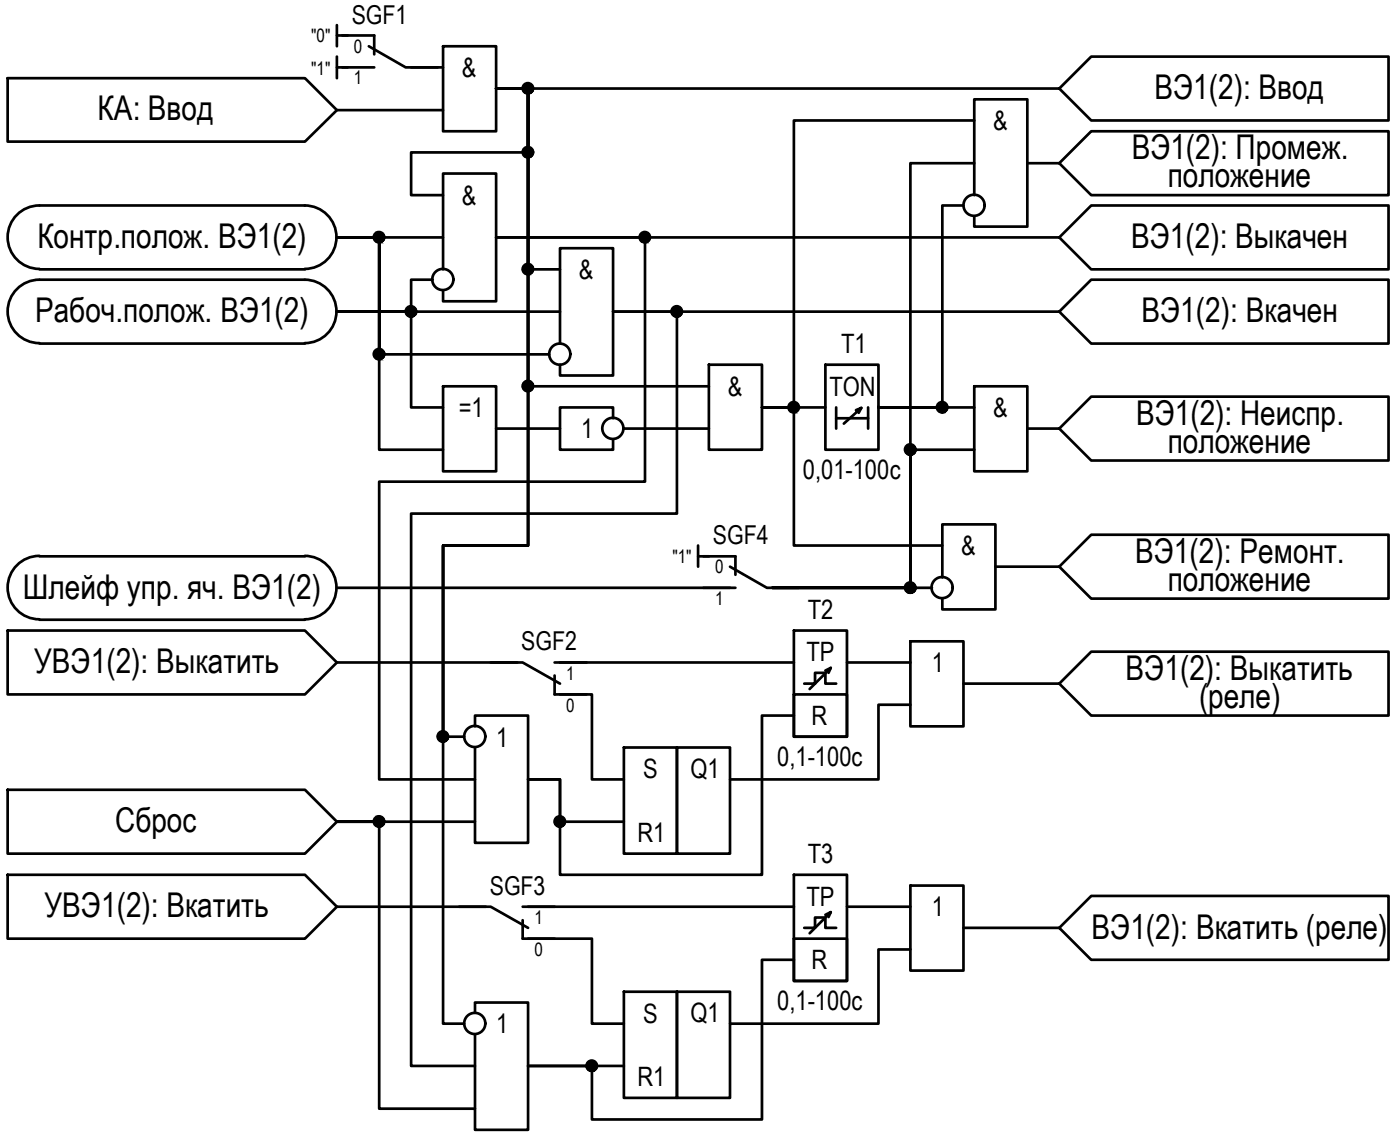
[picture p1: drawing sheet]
<svg xmlns="http://www.w3.org/2000/svg" width="132mm" height="107mm" viewBox="0 0 132 107" stroke-linecap="round" stroke-linejoin="round" font-family="sans-serif">
<!-- layer: 0 -->
<g fill="none" stroke="#000" stroke-width=".25">
<path d="M.7 7.4h28l3 3-3 2.9h-28zM3.7 19.3a2.98 2.98 0 0 0-3 3 2.98 2.98 0 0 0 3 3M3.7 19.3h25M28.7 19.3a2.98 2.98 0 0 1 3 3 2.98 2.98 0 0 1-3 3M31.7 2.4v2M31.7 5.3v2.1M31.7 3.3h1M31.7 6.3h1M31.7 10.4h10M38.7 6.3h3M41.7 4.4h5v8h-5zM41.7 18.4h-3v-4.1h11v-6h-3h3v17.1h3"/>
<path d="M90.7 19.3h-2v19h-6h9M91.7 15.4h-6v39.9h-13h13v-13h6M91.7 18.4v-9.1h5v12h-5v-.9M91.7 11.3h-17v27h-3h6M96.7 15.4h3M99.7 15.4l3-3h28v6h-28zM99.7 8.3l3-3h28v6h-28l-3-3h-53h3v28.1h17M3.7 26.3a2.98 2.98 0 0 0-3 3 2.98 2.98 0 0 0 3 3M3.7 25.4h25M3.7 26.3h25M3.7 32.3h25M28.7 26.3a2.98 2.98 0 0 1 3 3 2.98 2.98 0 0 1-3 3"/>
<path d="M31.7 29.3h7v9h3M31.7 22.3h10M40.7 26.3h-2v3h-7h21M41.7 25.4v-9.1h5v12.1h-5v-1.1M41.7 36.4h5v8h-5zM51.7 33.4h-16v-11.1h-4h4v20h6M52.7 32.3v-8.9h5v11.9h-5v-1M57.7 39.4v-1.1h-5v4h5v-.9M66.7 34.3h5v8h-5zM71.7 38.3h3v13h14M77.7 34.3h5v8h-5zM78.7 38.3v2"/>
<path d="M78.7 39.4h3M80.6 38.6l.5-.2-1.7 1.5M81.1 38.4l-.3 .5M81.7 38.3v2M82.7 38.3h.1M91.7 36.4h5v8h-5zM99.7 22.3h-53h14v23h-25v28.1h9M99.7 22.3l3-3h28v6.1h-28zM99.7 29.3l3-3h28v6h-28zM99.7 29.3h-42h6v19h-25v52h6M.7 59.3h28l3 3-3 3.1h-28zM3.7 52.3a2.98 2.98 0 0 0-3 3 2.98 2.98 0 0 0 3 3"/>
<path d="M3.7 52.4h25M3.7 58.3h25M28.7 52.3a2.98 2.98 0 0 1 3 3 2.98 2.98 0 0 1-3 3M31.7 55.3h37M46.7 40.3h6M58.7 40.3h8M65.7 51.3v2M65.7 52.4h1M72.7 55.3h15M74.7 59.3h5v10h-5zM88.7 54.3v-4.9h5v8h-5v-1.1M93.7 53.3h6"/>
<path d="M96.7 40.3h3M99.7 53.3l3-3h28v6h-28zM99.7 40.3l3-3h28v6h-28zM.7 74.3h28l3 3-3 3h-28zM31.7 62.3h17M43.7 69.3h-2v-18h8v-43h-3h3v43h-8v45h2M44.7 68.4v-1.1h5v12h-5v-8.9M44.7 77.3h-13h4v27h9M52.7 65.4h3v8h3M52.7 62.3h22M58.7 70.4h5v9.9h-5zM63.7 70.4h5v9.9h-5z"/>
<path d="M74.7 65.4h5v3.9h-5zM74.7 67.3h-3v15h-19v-8.9h-3h3v3.9h6M75.7 64.3h1v-1h1v1h1M77.7 63.1l.5-.2-.2 .4M78.2 62.9l-2 1.9M79.7 62.3h6M85.7 60.4h5v8h-5zM85.7 66.3h-3v7.1h-14M90.7 64.3h9M99.7 64.3l3-3h28v6h-28zM.7 82.3h28l3 3-3 3h-28zM31.7 85.3h14"/>
<path d="M44.7 95.3v-.9h5v11.9h-5v-8.9M49.7 88.3h6v8h3M49.7 85.3h25M58.7 93.3h5v10h-5zM63.7 93.3h5v10h-5zM74.7 82.3h5v10h-5zM74.7 88.3h5v4h-5zM74.7 90.3h-3v15.1h-16v-5.1h-6h9M75.7 87.3h1v-.9h1v.9h1M77.7 86.1l.5-.3-.2 .5M78.2 85.8l-2 2M79.7 85.3h6"/>
<path d="M85.7 89.4h-3v6.9h-14M85.7 83.3h5v8h-5zM90.7 87.3h9M99.7 87.3l3-3h28v6h-28z"/>
<circle cx="49.7" cy="14.3" r=".49"/>
<circle cx="49.7" cy="8.3" r=".49"/>
<circle cx="91.7" cy="19.3" r=".99"/>
<circle cx="35.7" cy="33.3" r=".49"/>
<circle cx="35.7" cy="22.3" r=".49"/>
<circle cx="38.7" cy="29.3" r=".49"/>
<circle cx="41.7" cy="26.3" r=".99"/>
<circle cx="49.7" cy="25.3" r=".49"/>
<circle cx="49.7" cy="36.3" r=".49"/>
<circle cx="52.7" cy="33.3" r=".99"/>
<circle cx="60.7" cy="22.3" r=".49"/>
<circle cx="63.7" cy="29.3" r=".49"/>
<circle cx="74.7" cy="38.3" r=".49"/>
<circle cx="88.7" cy="38.3" r=".49"/>
<circle cx="57.7" cy="40.3" r=".99"/>
<circle cx="85.7" cy="42.3" r=".49"/>
<circle cx="85.7" cy="55.3" r=".49"/>
<circle cx="88.7" cy="55.3" r=".99"/>
<circle cx="35.7" cy="77.3" r=".49"/>
<circle cx="41.7" cy="69.3" r=".49"/>
<circle cx="44.7" cy="69.3" r=".99"/>
<circle cx="52.7" cy="77.3" r=".49"/>
<circle cx="44.7" cy="96.3" r=".99"/>
<circle cx="55.7" cy="100.3" r=".49"/>
</g>
<path d="M32.2 3.3h3v1.8M32.2 6.3h3M34.7 4.4l3.5 1.9h3M66.2 52.4h3v1.7M66.2 55.3h3M68.7 53.3l3.5 2h3M46.2 62.3h3l3.5 2M52.2 63.6v1.8h3M52.2 62.3h3M43.2 85.3h3l3.5 2M49.2 86.6v1.7h3M49.2 85.3h3" fill="none" stroke="#000" stroke-width=".25"/>
<!-- layer: 0 -->
<g fill="#000" stroke="#000" stroke-width=".09">
<path d="M49.3 8.7h.8zM49.6 13.8h.1zM49.6 7.9h.1zM35.6 22.8h.2zM35.6 33.8h.2zM35.6 21.8h.2zM35.6 32.8h.2zM38.6 29.8h.2zM38.7 28.9h.1zM49.4 36h.7zM49.6 25.8h.2zM49.6 24.8h.1z"/>
<path d="M49.6 35.8h.1zM60.6 22.8h.2zM60.6 21.8h.1zM63.4 28.9h.6zM63.6 28.9h.2zM63.6 29.8h.2zM74.6 38.8h.2zM74.6 37.8h.2zM88.6 38.8h.2zM88.6 37.8h.1zM85.6 55.8h.2zM85.6 42.8h.2z"/>
<path d="M85.6 54.9h.2zM85.6 41.9h.2zM35.6 77.8h.2zM35.6 76.8h.2zM41.6 68.8h.1zM52.6 77.8h.2zM52.6 76.8h.1zM55.6 99.9h.2zM55.5 100.8h.3zM55.6 100.8h.2z"/>
<path d="M49.6 14.9h.1zM49.6 14.9h.1zM49.6 14.9h.2z"/>
<path d="M49.6 8.8h.1zM49.6 8.8h.1zM49.6 8.8h.2z"/>
<path d="M49.6 13.8l.2 .1zM49.6 13.8l.2 .1z"/>
<path d="M49.6 13.9h.3zM49.5 13.9h.4z"/>
<path d="M49.6 7.9h.2zM49.6 7.9h.2z"/>
<path d="M49.6 7.9h.3zM49.5 7.9h.4z"/>
<path d="M49.5 13.9h.4zM49.5 13.9h.4z"/>
<path d="M49.5 14.8h.4zM49.5 14.8l.3 .1z"/>
<path d="M49.5 7.9h.4zM49.5 7.9h.4z"/>
<path d="M49.5 8.8h.4zM49.5 8.8h.3z"/>
<path d="M49.5 13.9h.5zM49.5 13.9h.5z"/>
<path d="M49.5 14.8h.4zM49.5 14.8h.4z"/>
<path d="M49.5 7.9h.5zM49.4 7.9h.6z"/>
<path d="M49.5 8.8h.4zM49.5 8.8h.4z"/>
<path d="M49.4 13.9h.6zM49.4 13.9h.6z"/>
<path d="M49.4 14.8h.6zM49.4 14.8h.5z"/>
<path d="M49.4 7.9l.6 .1zM49.4 7.9l.6 .1z"/>
<path d="M49.4 8.8h.6zM49.4 8.8h.5z"/>
<path d="M49.4 13.9l.6 .1zM49.4 13.9l.6 .1z"/>
<path d="M49.4 14.8h.6zM49.4 14.8h.6z"/>
<path d="M49.4 8h.6zM49.4 8h.6z"/>
<path d="M49.4 8.8h.6zM49.4 8.8h.6z"/>
<path d="M49.4 14h.7zM49.4 14h.7z"/>
<path d="M49.4 14.7h.6zM49.4 14.7l.6 .1z"/>
<path d="M49.4 8h.7zM49.4 8h.7z"/>
<path d="M49.4 8.7h.6zM49.4 8.7l.6 .1z"/>
<path d="M49.4 14h.7zM49.4 14h.7z"/>
<path d="M49.3 14l.8 .1zM49.3 14.1h.8z"/>
<path d="M49.3 14.6l.8 .1zM49.3 14.6l.8 .1z"/>
<path d="M49.4 14.7h.7zM49.4 14.7h.6z"/>
<path d="M49.4 8h.7zM49.4 8h.7z"/>
<path d="M49.3 8l.8 .1zM49.3 8.1h.8z"/>
<path d="M49.4 8.7h.7zM49.4 8.7h.6z"/>
<path d="M49.3 14.1h.9zM49.3 14.1h.9z"/>
<path d="M49.3 14.6h.8zM49.3 14.6h.8z"/>
<path d="M49.3 8.1h.9zM49.3 8.1h.9z"/>
<path d="M49.3 8.6h.8zM49.3 8.6l.8 .1zM49.3 8.7h.8z"/>
<path d="M49.3 14.1l.9 .1zM49.3 14.1l.9 .1z"/>
<path d="M49.2 14.2h1zM49.2 14.2h1z"/>
<path d="M49.2 14.2l1 .1zM49.2 14.2l1 .1z"/>
<path d="M49.2 14.5h1zM49.2 14.5h1z"/>
<path d="M49.2 14.5l1 .1zM49.2 14.5l1 .1z"/>
<path d="M49.3 14.6h.9zM49.3 14.6h.8z"/>
<path d="M49.3 8.1l.9 .1zM49.3 8.1l.9 .1z"/>
<path d="M49.2 8.2h1zM49.2 8.2h1z"/>
<path d="M49.2 8.2h1zM49.2 8.2h1z"/>
<path d="M49.2 8.5h1zM49.2 8.5h1z"/>
<path d="M49.2 8.5l1 .1zM49.2 8.5l1 .1z"/>
<path d="M49.3 8.6h.9zM49.3 8.6h.8z"/>
<path d="M49.2 14.3h1zM49.2 14.3h1z"/>
<path d="M49.2 14.3h1zM49.2 14.3h1z"/>
<path d="M49.2 14.3l1 .1zM49.2 14.3l1 .1z"/>
<path d="M49.2 14.4h1zM49.2 14.4h1z"/>
<path d="M49.2 14.4h1zM49.2 14.4l1 .1z"/>
<path d="M49.2 8.2l1 .1zM49.2 8.2l1 .1z"/>
<path d="M49.2 8.3h1zM49.2 8.3h1z"/>
<path d="M49.2 8.3l1 .1zM49.2 8.3l1 .1z"/>
<path d="M49.2 8.4l1 .1v-.1zM49.2 8.4l1 .1h-1z"/>
<path d="M49.2 8.5h1zM49.2 8.5h1z"/>
<path d="M35.6 22.8l.2 .1zM35.6 22.9h.2z"/>
<path d="M35.6 33.8l.2 .1zM35.6 33.9h.2z"/>
<path d="M35.6 21.8l.2 .1zM35.6 21.8l.2 .1z"/>
<path d="M35.6 32.8h.2zM35.6 32.8h.2z"/>
<path d="M35.6 21.9h.3zM35.6 21.9h.3z"/>
<path d="M35.6 32.8l.3 .1zM35.6 32.8l.3 .1z"/>
<path d="M35.6 21.9h.3zM35.5 21.9h.4z"/>
<path d="M35.6 22.8h.3zM35.6 22.8h.2z"/>
<path d="M35.6 32.9h.3zM35.5 32.9h.4z"/>
<path d="M35.6 33.8h.3zM35.6 33.8h.2z"/>
<path d="M35.5 21.9h.4zM35.5 21.9h.4z"/>
<path d="M35.5 22.8h.4zM35.5 22.8h.4z"/>
<path d="M35.5 32.9h.4zM35.5 32.9h.4z"/>
<path d="M35.5 33.8h.4zM35.5 33.8h.4z"/>
<path d="M35.5 21.9h.5zM35.4 21.9h.6z"/>
<path d="M35.5 22.8h.4zM35.5 22.8h.4z"/>
<path d="M35.5 32.9h.5zM35.4 32.9h.6z"/>
<path d="M35.5 33.8h.4zM35.5 33.8h.4z"/>
<path d="M35.4 21.9l.6 .1zM35.4 21.9l.6 .1z"/>
<path d="M35.4 22.8h.6zM35.4 22.8h.5z"/>
<path d="M35.4 32.9l.6 .1zM35.4 32.9l.6 .1z"/>
<path d="M35.4 33.7h.6zM35.4 33.7l.5 .1z"/>
<path d="M35.4 22h.7zM35.4 22h.7z"/>
<path d="M35.4 22.7h.6zM35.4 22.7l.6 .1z"/>
<path d="M35.4 33h.7zM35.4 33h.7z"/>
<path d="M35.4 33.7h.6zM35.4 33.7h.6z"/>
<path d="M35.3 22h.8zM35.3 22h.8z"/>
<path d="M35.3 22.7h.8zM35.3 22.7h.7z"/>
<path d="M35.3 33l.8 .1zM35.3 33l.8 .1zM35.3 33.1h.8zM35.3 33.1h.8z"/>
<path d="M35.3 33.7h.8zM35.3 33.7h.7z"/>
<path d="M35.3 22l.8 .1zM35.3 22l.8 .1z"/>
<path d="M35.3 22.1h.9zM35.3 22.1h.9z"/>
<path d="M35.3 22.6h.8zM35.3 22.6h.8z"/>
<path d="M35.3 22.6h.8zM35.3 22.6l.8 .1z"/>
<path d="M35.3 33.1h.9zM35.3 33.1h.9z"/>
<path d="M35.3 33.6h.8zM35.3 33.6h.8z"/>
<path d="M35.3 33.6h.8zM35.3 33.6l.8 .1z"/>
<path d="M35.3 22.1l.9 .1zM35.3 22.1l.9 .1z"/>
<path d="M35.3 22.2h.9zM35.3 22.2h.9z"/>
<path d="M35.3 22.5l.9 .1zM35.3 22.5l.9 .1z"/>
<path d="M35.3 22.6h.9zM35.3 22.6h.8z"/>
<path d="M35.3 33.1h.9zM35.3 33.1h.9z"/>
<path d="M35.3 33.1l.9 .1zM35.3 33.1l.9 .1z"/>
<path d="M35.3 33.5l.9 .1zM35.3 33.5l.9 .1z"/>
<path d="M35.3 33.6h.9zM35.3 33.6h.8z"/>
<path d="M35.2 22.2l1 .1zM35.2 22.2l1 .1z"/>
<path d="M35.2 22.3h1zM35.2 22.3h1z"/>
<path d="M35.2 22.3h1zM35.2 22.3h1z"/>
<path d="M35.2 22.3l1 .1zM35.2 22.3l1 .1z"/>
<path d="M35.2 22.4h1zM35.2 22.4h1z"/>
<path d="M35.2 22.4l1 .1zM35.2 22.4l1 .1z"/>
<path d="M35.2 22.5h1zM35.2 22.5h1z"/>
<path d="M35.2 33.2l1 .1v-.1zM35.2 33.2l1 .1h-1z"/>
<path d="M35.2 33.3h1zM35.2 33.3h1z"/>
<path d="M35.2 33.3l1 .1zM35.2 33.3l1 .1z"/>
<path d="M35.2 33.4h1zM35.2 33.4h1z"/>
<path d="M35.2 33.4h1zM35.2 33.4h1z"/>
<path d="M35.2 33.4l1 .1zM35.2 33.4l1 .1z"/>
<path d="M35.2 33.5h1zM35.2 33.5h1z"/>
<path d="M38.6 29.8h.2zM38.7 29.8h.1z"/>
<path d="M38.7 28.9h.1zM38.6 28.9h.2z"/>
<path d="M38.6 28.9h.3zM38.5 28.9h.4z"/>
<path d="M38.5 28.9h.4zM38.5 28.9h.4z"/>
<path d="M38.5 29.8h.4zM38.5 29.8h.4z"/>
<path d="M38.5 29.8h.4zM38.5 29.8h.3z"/>
<path d="M38.5 28.9h.4zM38.4 28.9h.5z"/>
<path d="M38.4 28.9h.6zM38.4 28.9h.6z"/>
<path d="M38.4 29.8h.5zM38.4 29.8h.5z"/>
<path d="M38.4 28.9h.6zM38.4 28.9h.6z"/>
<path d="M38.4 29.8h.6zM38.4 29.8h.5z"/>
<path d="M38.4 28.9l.7 .1zM38.4 28.9l.7 .1z"/>
<path d="M38.4 29.7h.6zM38.4 29.7l.6 .1z"/>
<path d="M38.4 29h.7zM38.4 29h.7z"/>
<path d="M38.4 29.7h.7zM38.4 29.7h.6z"/>
<path d="M38.3 29l.8 .1zM38.3 29l.8 .1z"/>
<path d="M38.3 29.1h.9zM38.3 29.1h.9z"/>
<path d="M38.3 29.6l.8 .1zM38.3 29.6l.8 .1z"/>
<path d="M38.3 29.7h.8zM38.3 29.7h.8z"/>
<path d="M38.3 29.1l.9 .1zM38.3 29.1l.9 .1z"/>
<path d="M38.2 29.2h1zM38.2 29.2h1z"/>
<path d="M38.2 29.5l1 .1zM38.2 29.5l1 .1z"/>
<path d="M38.3 29.6h.9zM38.3 29.6h.8z"/>
<path d="M38.2 29.2h1zM38.2 29.2h1z"/>
<path d="M38.2 29.2l1 .1zM38.2 29.2l1 .1z"/>
<path d="M38.2 29.3h1zM38.2 29.3h1z"/>
<path d="M38.2 29.3l1 .1zM38.2 29.3l1 .1z"/>
<path d="M38.2 29.4l1 .1v-.1zM38.2 29.4l1 .1h-1z"/>
<path d="M38.2 29.5h1zM38.2 29.5h1z"/>
<path d="M38.2 29.5h1zM38.2 29.5h1z"/>
<path d="M49.6 36.8h.1zM49.6 36.8h.1zM49.6 36.8h.2z"/>
<path d="M49.6 25.9h.1zM49.6 25.8l.1 .1z"/>
<path d="M49.6 24.8h.2zM49.6 24.8h.2z"/>
<path d="M49.6 24.8l.3 .1zM49.5 24.9h.4z"/>
<path d="M49.6 35.8h.2zM49.6 35.8h.2z"/>
<path d="M49.6 35.8l.3 .1zM49.5 35.9h.4z"/>
<path d="M49.5 24.9h.4zM49.5 24.9h.4z"/>
<path d="M49.5 25.8h.4zM49.5 25.8h.3z"/>
<path d="M49.5 35.9h.4zM49.5 35.9h.4z"/>
<path d="M49.5 36.8h.4zM49.5 36.8h.3z"/>
<path d="M49.5 24.9h.5zM49.5 24.9h.5z"/>
<path d="M49.5 25.8h.4zM49.5 25.8h.4z"/>
<path d="M49.5 35.9h.5zM49.4 35.9h.6z"/>
<path d="M49.5 36.8h.4zM49.5 36.8h.4z"/>
<path d="M49.4 24.9h.6zM49.4 24.9h.6z"/>
<path d="M49.4 25.8h.6zM49.4 25.8h.5z"/>
<path d="M49.4 35.9h.6zM49.4 35.9h.6z"/>
<path d="M49.4 36.8h.6zM49.4 36.8h.5z"/>
<path d="M49.4 24.9l.6 .1zM49.4 24.9l.6 .1z"/>
<path d="M49.4 25.7h.6zM49.4 25.7l.6 .1z"/>
<path d="M49.4 35.9l.6 .1zM49.4 35.9l.6 .1z"/>
<path d="M49.4 36.7h.6zM49.4 36.7l.6 .1z"/>
<path d="M49.4 25h.7zM49.4 25h.7z"/>
<path d="M49.4 25.7h.6zM49.4 25.7h.6z"/>
<path d="M49.4 36h.7zM49.4 36h.7zM49.3 36h.8z"/>
<path d="M49.4 36.7h.6zM49.4 36.7h.6z"/>
<path d="M49.4 25l.7 .1zM49.4 25l.7 .1z"/>
<path d="M49.3 25.1h.8zM49.3 25.1h.8z"/>
<path d="M49.3 25.6l.8 .1zM49.3 25.6l.8 .1z"/>
<path d="M49.4 25.7h.7zM49.4 25.7h.6z"/>
<path d="M49.3 36l.8 .1zM49.3 36.1h.8z"/>
<path d="M49.3 36.7h.8zM49.3 36.7h.8z"/>
<path d="M49.4 36.7h.7zM49.4 36.7h.6z"/>
<path d="M49.3 25.1h.9zM49.3 25.1h.9z"/>
<path d="M49.3 25.6h.8zM49.3 25.6h.8z"/>
<path d="M49.3 36.1h.9zM49.3 36.1h.9z"/>
<path d="M49.3 36.6h.8zM49.3 36.6l.8 .1z"/>
<path d="M49.3 25.1h.9zM49.3 25.1h.9z"/>
<path d="M49.2 25.1l1 .1v-.1zM49.2 25.1l1 .1h-1z"/>
<path d="M49.2 25.2l1 .1zM49.2 25.2l1 .1z"/>
<path d="M49.2 25.5h1zM49.2 25.5h1z"/>
<path d="M49.2 25.5l1 .1zM49.2 25.5l1 .1z"/>
<path d="M49.3 25.6h.9zM49.3 25.6h.8z"/>
<path d="M49.3 36.1h.9zM49.3 36.1h.9z"/>
<path d="M49.2 36.1l1 .1zM49.2 36.1l1 .1z"/>
<path d="M49.2 36.2h1zM49.2 36.2h1z"/>
<path d="M49.2 36.5h1zM49.2 36.5h1z"/>
<path d="M49.2 36.5l1 .1zM49.2 36.5l1 .1z"/>
<path d="M49.3 36.6h.9zM49.3 36.6h.8z"/>
<path d="M49.2 25.3h1zM49.2 25.3h1z"/>
<path d="M49.2 25.3l1 .1zM49.2 25.3l1 .1z"/>
<path d="M49.2 25.4h1zM49.2 25.4h1z"/>
<path d="M49.2 25.4h1zM49.2 25.4h1z"/>
<path d="M49.2 25.4h1zM49.2 25.4l1 .1z"/>
<path d="M49.2 36.2l1 .1v-.1zM49.2 36.2l1 .1h-1z"/>
<path d="M49.2 36.3l1 .1zM49.2 36.3l1 .1z"/>
<path d="M49.2 36.4h1zM49.2 36.4h1z"/>
<path d="M49.2 36.4h1zM49.2 36.4h1z"/>
<path d="M49.2 36.4h1zM49.2 36.4l1 .1z"/>
<path d="M60.6 22.8l.1 .1zM60.6 22.9h.1z"/>
<path d="M60.6 21.8l.2 .1zM60.6 21.8l.2 .1z"/>
<path d="M60.6 21.9h.3zM60.5 21.9h.4z"/>
<path d="M60.5 21.9h.4zM60.5 21.9h.4z"/>
<path d="M60.5 22.8h.4zM60.5 22.8h.3z"/>
<path d="M60.5 21.9h.5zM60.5 21.9h.5z"/>
<path d="M60.5 22.8h.4zM60.5 22.8h.4z"/>
<path d="M60.5 21.9h.5zM60.4 21.9h.6z"/>
<path d="M60.5 22.8h.5zM60.5 22.8h.4z"/>
<path d="M60.4 21.9l.6 .1zM60.4 21.9l.6 .1z"/>
<path d="M60.4 22.8h.6zM60.4 22.8h.6z"/>
<path d="M60.4 22h.6zM60.4 22h.6z"/>
<path d="M60.3 22h.8zM60.3 22h.8z"/>
<path d="M60.3 22.7h.7zM60.3 22.7h.7z"/>
<path d="M60.4 22.7h.6zM60.4 22.7l.6 .1z"/>
<path d="M60.3 22l.8 .1zM60.3 22l.8 .1z"/>
<path d="M60.3 22.6h.8zM60.3 22.6l.7 .1z"/>
<path d="M60.3 22.1h.8zM60.3 22.1h.8z"/>
<path d="M60.2 22.1l1 .1zM60.2 22.1l1 .1z"/>
<path d="M60.2 22.6h.9zM60.2 22.6h.9z"/>
<path d="M60.3 22.6h.8zM60.3 22.6h.8z"/>
<path d="M60.2 22.2h1zM60.2 22.2h1z"/>
<path d="M60.2 22.2l1 .1zM60.2 22.2l1 .1z"/>
<path d="M60.2 22.3h1zM60.2 22.3h1z"/>
<path d="M60.2 22.4l1 .1zM60.2 22.4l1 .1z"/>
<path d="M60.2 22.5h1zM60.2 22.5h1z"/>
<path d="M60.2 22.5h1zM60.2 22.5l.9 .1z"/>
<path d="M60.2 22.3h1zM60.2 22.3h1z"/>
<path d="M60.2 22.3l1 .1zM60.2 22.3l1 .1z"/>
<path d="M60.2 22.4h1zM60.2 22.4h1z"/>
<path d="M63.6 29.8h.2zM63.6 29.8h.2z"/>
<path d="M63.6 28.9h.2zM63.6 28.9h.2zM63.5 28.9h.3z"/>
<path d="M63.5 28.9h.4zM63.5 28.9h.4z"/>
<path d="M63.5 29.8h.3zM63.5 29.8h.3z"/>
<path d="M63.5 28.9h.5zM63.5 28.9h.5z"/>
<path d="M63.5 29.8h.4zM63.5 29.8h.3z"/>
<path d="M63.5 28.9h.5zM63.5 28.9h.5zM63.4 28.9h.6z"/>
<path d="M63.5 29.8h.5zM63.5 29.8h.4z"/>
<path d="M63.4 28.9l.7 .1zM63.4 28.9l.7 .1z"/>
<path d="M63.4 29.7l.6 .1zM63.4 29.7l.6 .1z"/>
<path d="M63.4 29.8h.6zM63.4 29.8h.6z"/>
<path d="M63.3 29h.8zM63.3 29h.8z"/>
<path d="M63.3 29.7h.8zM63.3 29.7h.7z"/>
<path d="M63.3 29l.8 .1zM63.3 29l.8 .1z"/>
<path d="M63.3 29.7h.8zM63.3 29.7h.8z"/>
<path d="M63.3 29.1h.8zM63.2 29.1h.9z"/>
<path d="M63.2 29.1l1 .1zM63.2 29.1l1 .1z"/>
<path d="M63.2 29.6h.9zM63.2 29.6h.9z"/>
<path d="M63.3 29.6h.8zM63.3 29.6l.8 .1z"/>
<path d="M63.2 29.2h1zM63.2 29.2h1z"/>
<path d="M63.2 29.2h1zM63.2 29.2h1z"/>
<path d="M63.2 29.2l1 .1zM63.2 29.2l1 .1z"/>
<path d="M63.2 29.3h1zM63.2 29.3h1z"/>
<path d="M63.2 29.4l1 .1v-.1zM63.2 29.4l1 .1h-1z"/>
<path d="M63.2 29.5h1zM63.2 29.5h1z"/>
<path d="M63.2 29.5h1zM63.2 29.5h1z"/>
<path d="M63.2 29.5h1zM63.2 29.5l.9 .1z"/>
<path d="M63.2 29.3h1zM63.2 29.3l1 .1z"/>
<path d="M74.6 38.8l.2 .1zM74.6 38.9h.2z"/>
<path d="M74.6 37.8h.2zM74.6 37.8h.2z"/>
<path d="M74.6 37.8l.2 .1zM74.6 37.8l.2 .1z"/>
<path d="M74.5 37.9h.4zM74.5 37.9h.4z"/>
<path d="M74.5 38.8h.3zM74.5 38.8h.3z"/>
<path d="M74.5 37.9h.4zM74.5 37.9h.4z"/>
<path d="M74.5 38.8h.4zM74.5 38.8h.3z"/>
<path d="M74.5 37.9h.5zM74.4 37.9h.6z"/>
<path d="M74.5 38.8h.4zM74.5 38.8h.4z"/>
<path d="M74.4 37.9l.6 .1zM74.4 37.9l.6 .1z"/>
<path d="M74.4 38.8h.6zM74.4 38.8h.5z"/>
<path d="M74.4 38h.7zM74.4 38h.7z"/>
<path d="M74.4 38.7h.6zM74.4 38.7l.6 .1z"/>
<path d="M74.3 38l.8 .1zM74.3 38l.8 .1z"/>
<path d="M74.3 38.7h.8zM74.3 38.7h.7z"/>
<path d="M74.3 38.1h.8zM74.3 38.1h.8z"/>
<path d="M74.3 38.1h.8zM74.3 38.1h.8z"/>
<path d="M74.3 38.6h.8zM74.3 38.6h.8z"/>
<path d="M74.3 38.6h.8zM74.3 38.6l.8 .1z"/>
<path d="M74.3 38.1l.8 .1zM74.3 38.1l.8 .1z"/>
<path d="M74.3 38.2h.9zM74.3 38.2h.9z"/>
<path d="M74.3 38.5l.8 .1zM74.3 38.5l.8 .1z"/>
<path d="M74.3 38.6h.8zM74.3 38.6h.8z"/>
<path d="M74.2 38.2l1 .1zM74.2 38.2l1 .1z"/>
<path d="M74.2 38.3h1zM74.2 38.3h1z"/>
<path d="M74.2 38.3h1zM74.2 38.3h1z"/>
<path d="M74.2 38.3l1 .1zM74.2 38.3l1 .1z"/>
<path d="M74.2 38.4h1zM74.2 38.4h1z"/>
<path d="M74.2 38.4l1 .1zM74.2 38.4l1 .1z"/>
<path d="M74.2 38.5h1zM74.2 38.5h.9z"/>
<path d="M88.6 38.9h.1zM88.6 38.8l.1 .1z"/>
<path d="M88.6 37.8h.2zM88.6 37.8h.2z"/>
<path d="M88.6 37.8l.3 .1zM88.5 37.9h.4z"/>
<path d="M88.5 37.9h.4zM88.5 37.9h.4z"/>
<path d="M88.5 38.8h.4zM88.5 38.8h.3z"/>
<path d="M88.5 37.9h.4zM88.5 37.9h.4z"/>
<path d="M88.5 38.8h.4zM88.5 38.8h.4z"/>
<path d="M88.4 37.9h.6zM88.4 37.9h.6z"/>
<path d="M88.4 38.8h.5zM88.4 38.8h.5z"/>
<path d="M88.4 37.9l.6 .1zM88.4 37.9l.6 .1z"/>
<path d="M88.4 38.8h.6zM88.4 38.8h.5z"/>
<path d="M88.3 38h.8zM88.3 38h.8z"/>
<path d="M88.3 38.7h.7zM88.3 38.7l.7 .1z"/>
<path d="M88.3 38l.8 .1zM88.3 38l.8 .1z"/>
<path d="M88.3 38.1h.8zM88.3 38.1h.8z"/>
<path d="M88.3 38.6l.8 .1zM88.3 38.6l.8 .1z"/>
<path d="M88.3 38.7h.8zM88.3 38.7h.7z"/>
<path d="M88.3 38.1h.9zM88.3 38.1h.9z"/>
<path d="M88.3 38.6h.8zM88.3 38.6h.8z"/>
<path d="M88.3 38.1l.9 .1zM88.3 38.1l.9 .1z"/>
<path d="M88.2 38.2h1zM88.2 38.2h1z"/>
<path d="M88.2 38.2l1 .1zM88.2 38.2l1 .1z"/>
<path d="M88.2 38.5h1zM88.2 38.5h1z"/>
<path d="M88.2 38.5l1 .1zM88.2 38.5l1 .1z"/>
<path d="M88.3 38.6h.9zM88.3 38.6h.8z"/>
<path d="M88.2 38.3h1zM88.2 38.3h1z"/>
<path d="M88.2 38.3h1zM88.2 38.3h1z"/>
<path d="M88.2 38.3l1 .1zM88.2 38.3l1 .1z"/>
<path d="M88.2 38.4h1zM88.2 38.4h1z"/>
<path d="M88.2 38.4h1zM88.2 38.4l1 .1z"/>
<path d="M85.6 55.8h.2zM85.6 55.8h.2z"/>
<path d="M85.6 42.8h.2zM85.6 42.8h.2z"/>
<path d="M85.6 54.9h.2zM85.6 54.9h.2z"/>
<path d="M85.6 41.9h.2zM85.6 41.9h.2z"/>
<path d="M85.6 54.9h.3zM85.5 54.9h.4z"/>
<path d="M85.6 41.9h.3zM85.5 41.9h.4z"/>
<path d="M85.5 54.9h.4zM85.5 54.9h.4z"/>
<path d="M85.5 55.8h.4zM85.5 55.8h.3z"/>
<path d="M85.5 41.9h.4zM85.5 41.9h.4z"/>
<path d="M85.5 42.8h.4zM85.5 42.8h.3z"/>
<path d="M85.5 54.9h.4zM85.4 54.9h.5z"/>
<path d="M85.5 55.8h.4zM85.5 55.8h.4z"/>
<path d="M85.5 41.9h.4zM85.4 41.9h.5z"/>
<path d="M85.5 42.8h.4zM85.5 42.8h.4z"/>
<path d="M85.4 54.9h.6zM85.4 54.9h.6z"/>
<path d="M85.4 55.8h.5zM85.4 55.8h.5z"/>
<path d="M85.4 41.9h.6zM85.4 41.9h.6z"/>
<path d="M85.4 42.8h.5zM85.4 42.8h.5z"/>
<path d="M85.4 54.9l.6 .1zM85.4 54.9l.6 .1z"/>
<path d="M85.4 55.7h.6zM85.4 55.7l.5 .1z"/>
<path d="M85.4 41.9h.6zM85.4 41.9h.6z"/>
<path d="M85.4 42.7h.6zM85.4 42.7l.5 .1z"/>
<path d="M85.4 55h.7zM85.3 55h.8z"/>
<path d="M85.4 55.7h.6zM85.4 55.7h.6z"/>
<path d="M85.4 41.9l.7 .1zM85.4 41.9l.7 .1z"/>
<path d="M85.4 42.7h.6zM85.4 42.7h.6z"/>
<path d="M85.3 55h.8zM85.3 55h.8z"/>
<path d="M85.3 55.7h.8zM85.3 55.7h.7z"/>
<path d="M85.3 42h.8zM85.3 42h.8z"/>
<path d="M85.3 42.7h.8zM85.3 42.7h.7z"/>
<path d="M85.3 55l.8 .1zM85.3 55l.8 .1z"/>
<path d="M85.3 55.1h.8zM85.3 55.1h.8z"/>
<path d="M85.3 55.6l.8 .1zM85.3 55.6l.8 .1z"/>
<path d="M85.3 55.7h.8zM85.3 55.7h.8z"/>
<path d="M85.3 42l.8 .1zM85.3 42l.8 .1z"/>
<path d="M85.3 42.1h.8zM85.3 42.1h.8z"/>
<path d="M85.3 42.6l.8 .1zM85.3 42.6l.8 .1z"/>
<path d="M85.3 42.7h.8zM85.3 42.7h.8z"/>
<path d="M85.3 55.1l.8 .1zM85.3 55.1l.8 .1z"/>
<path d="M85.2 55.2h1zM85.2 55.2h1z"/>
<path d="M85.2 55.5l.9 .1zM85.2 55.5l.9 .1z"/>
<path d="M85.3 55.6h.8zM85.3 55.6h.8z"/>
<path d="M85.3 42.1l.8 .1zM85.3 42.1l.8 .1z"/>
<path d="M85.2 42.2h1zM85.2 42.2h1z"/>
<path d="M85.2 42.5l.9 .1zM85.2 42.5l.9 .1z"/>
<path d="M85.3 42.6h.8zM85.3 42.6h.8z"/>
<path d="M85.2 55.2h1zM85.2 55.2h1z"/>
<path d="M85.2 55.2l1 .1zM85.2 55.2l1 .1z"/>
<path d="M85.2 55.3h1zM85.2 55.3h1z"/>
<path d="M85.2 55.3l1 .1v-.1zM85.2 55.3l1 .1h-1z"/>
<path d="M85.2 55.4h1zM85.2 55.4h1z"/>
<path d="M85.2 55.4l1 .1zM85.2 55.4l1 .1z"/>
<path d="M85.2 55.5h1zM85.2 55.5h.9z"/>
<path d="M85.2 42.2h1zM85.2 42.2h1z"/>
<path d="M85.2 42.2l1 .1zM85.2 42.2l1 .1z"/>
<path d="M85.2 42.3h1zM85.2 42.3h1z"/>
<path d="M85.2 42.3l1 .1v-.1zM85.2 42.3l1 .1h-1z"/>
<path d="M85.2 42.4l1 .1zM85.2 42.4l1 .1z"/>
<path d="M85.2 42.5h1zM85.2 42.5h1z"/>
<path d="M85.2 42.5h1zM85.2 42.5h.9z"/>
<path d="M35.6 77.8h.2zM35.6 77.8h.2z"/>
<path d="M35.6 76.8l.2 .1zM35.6 76.8l.2 .1z"/>
<path d="M35.6 76.9h.3zM35.6 76.9h.3z"/>
<path d="M35.6 76.9h.3zM35.5 76.9h.4z"/>
<path d="M35.6 77.8h.3zM35.6 77.8h.2z"/>
<path d="M35.5 76.9h.4zM35.5 76.9h.4z"/>
<path d="M35.5 77.8h.4zM35.5 77.8h.4z"/>
<path d="M35.5 76.9l.5 .1zM35.5 76.9l.5 .1z"/>
<path d="M35.5 77.8h.4zM35.5 77.8h.4z"/>
<path d="M35.4 77h.6zM35.4 77h.6z"/>
<path d="M35.4 77.8h.6zM35.4 77.8h.5z"/>
<path d="M35.4 77h.7zM35.4 77h.7z"/>
<path d="M35.4 77.7h.6zM35.4 77.7l.6 .1z"/>
<path d="M35.3 77h.8zM35.3 77h.8z"/>
<path d="M35.3 77.7h.8zM35.3 77.7h.7z"/>
<path d="M35.3 77l.8 .1zM35.3 77l.8 .1z"/>
<path d="M35.3 77.1h.9zM35.3 77.1h.9z"/>
<path d="M35.3 77.6h.8zM35.3 77.6l.8 .1z"/>
<path d="M35.3 77.1l.9 .1zM35.3 77.1l.9 .1z"/>
<path d="M35.3 77.2h.9zM35.3 77.2h.9z"/>
<path d="M35.3 77.5l.9 .1zM35.3 77.5l.9 .1z"/>
<path d="M35.3 77.6h.9zM35.3 77.6h.8zM35.3 77.6h.8zM35.3 77.6h.8z"/>
<path d="M35.2 77.2l1 .1zM35.2 77.2l1 .1z"/>
<path d="M35.2 77.3h1zM35.2 77.3h1z"/>
<path d="M35.2 77.3h1zM35.2 77.3h1z"/>
<path d="M35.2 77.3l1 .1zM35.2 77.3l1 .1z"/>
<path d="M35.2 77.4h1zM35.2 77.4h1z"/>
<path d="M35.2 77.4l1 .1zM35.2 77.4l1 .1z"/>
<path d="M35.2 77.5h1zM35.2 77.5h1h-.9z"/>
<path d="M41.6 69.8h.1zM41.6 69.8h.1zM41.6 69.8h.2z"/>
<path d="M41.6 68.8l.2 .1zM41.6 68.8l.2 .1z"/>
<path d="M41.6 68.9h.3zM41.5 68.9h.4z"/>
<path d="M41.5 68.9h.4zM41.5 68.9h.4z"/>
<path d="M41.5 69.8h.4zM41.5 69.8h.3z"/>
<path d="M41.5 68.9h.5zM41.5 68.9h.5z"/>
<path d="M41.5 69.8h.4zM41.5 69.8h.4z"/>
<path d="M41.4 68.9l.6 .1zM41.4 68.9l.6 .1z"/>
<path d="M41.4 69.8h.6zM41.4 69.8h.5z"/>
<path d="M41.4 69h.6zM41.4 69h.6z"/>
<path d="M41.4 69.8h.6zM41.4 69.8h.6z"/>
<path d="M41.4 69h.7zM41.4 69h.7z"/>
<path d="M41.4 69.7h.6zM41.4 69.7l.6 .1z"/>
<path d="M41.4 69h.7zM41.4 69h.7z"/>
<path d="M41.3 69l.8 .1zM41.3 69l.8 .1z"/>
<path d="M41.3 69.6l.8 .1zM41.3 69.6l.8 .1z"/>
<path d="M41.4 69.7h.7zM41.4 69.7h.6z"/>
<path d="M41.3 69.1h.9zM41.3 69.1h.9z"/>
<path d="M41.3 69.6h.8zM41.3 69.6h.8z"/>
<path d="M41.3 69.1l.9 .1zM41.3 69.1l.9 .1z"/>
<path d="M41.2 69.2h1zM41.2 69.2h1z"/>
<path d="M41.2 69.2l1 .1zM41.2 69.2l1 .1z"/>
<path d="M41.2 69.5h1zM41.2 69.5h1z"/>
<path d="M41.2 69.5l1 .1zM41.2 69.5l1 .1z"/>
<path d="M41.3 69.6h.9zM41.3 69.6h.8z"/>
<path d="M41.2 69.3h1zM41.2 69.3h1z"/>
<path d="M41.2 69.3h1zM41.2 69.3h1z"/>
<path d="M41.2 69.3l1 .1zM41.2 69.3l1 .1z"/>
<path d="M41.2 69.4h1zM41.2 69.4h1z"/>
<path d="M41.2 69.4l1 .1v-.1zM41.2 69.4l1 .1h-1z"/>
<path d="M52.6 76.8l.2 .1zM52.6 76.8l.2 .1z"/>
<path d="M52.6 77.8h.1zM52.6 77.8h.1z"/>
<path d="M52.6 76.9h.3zM52.5 76.9h.4z"/>
<path d="M52.5 76.9h.4zM52.5 76.9h.4z"/>
<path d="M52.5 77.8h.4zM52.5 77.8h.3z"/>
<path d="M52.5 76.9h.5zM52.5 76.9h.5z"/>
<path d="M52.5 77.8h.4zM52.5 77.8h.4z"/>
<path d="M52.5 76.9l.5 .1zM52.5 76.9l.5 .1z"/>
<path d="M52.5 77.8h.5zM52.5 77.8h.4z"/>
<path d="M52.4 77h.6zM52.4 77h.6z"/>
<path d="M52.4 77.8h.6zM52.4 77.8h.6z"/>
<path d="M52.4 77h.6zM52.4 77h.6z"/>
<path d="M52.3 77h.8zM52.3 77h.8z"/>
<path d="M52.3 77.7h.7zM52.3 77.7h.7z"/>
<path d="M52.4 77.7h.6zM52.4 77.7l.6 .1z"/>
<path d="M52.3 77l.8 .1zM52.3 77l.8 .1z"/>
<path d="M52.3 77.6h.8zM52.3 77.6l.7 .1z"/>
<path d="M52.3 77.1h.8zM52.3 77.1h.8z"/>
<path d="M52.2 77.1l1 .1zM52.2 77.1l1 .1z"/>
<path d="M52.2 77.6h.9zM52.2 77.6h.9z"/>
<path d="M52.3 77.6h.8zM52.3 77.6h.8z"/>
<path d="M52.2 77.2h1zM52.2 77.2h1z"/>
<path d="M52.2 77.2l1 .1zM52.2 77.2l1 .1z"/>
<path d="M52.2 77.5h1zM52.2 77.5h1h-1z"/>
<path d="M52.2 77.5h1zM52.2 77.5l.9 .1z"/>
<path d="M52.2 77.3h1zM52.2 77.3h1z"/>
<path d="M52.2 77.3h1zM52.2 77.3h1z"/>
<path d="M52.2 77.3l1 .1zM52.2 77.3l1 .1z"/>
<path d="M52.2 77.4h1zM52.2 77.4h1z"/>
<path d="M52.2 77.4h1zM52.2 77.4l1 .1z"/>
<path d="M55.6 99.9h.2zM55.6 99.9h.2zM55.5 99.9h.3z"/>
<path d="M55.5 99.9h.4zM55.5 99.9h.4z"/>
<path d="M55.5 99.9h.5zM55.5 99.9h.5z"/>
<path d="M55.5 99.9h.5zM55.5 99.9h.5z"/>
<path d="M55.4 99.9l.6 .1zM55.4 99.9l.6 .1z"/>
<path d="M55.4 100h.6zM55.3 100h.7z"/>
<path d="M55.3 100h.8zM55.3 100h.8z"/>
<path d="M55.6 100.8h.2zM55.6 100.8h.2z"/>
<path d="M55.5 100.8h.4zM55.5 100.8h.3zM55.5 100.8h.3z"/>
<path d="M55.5 100.8h.5zM55.5 100.8h.4z"/>
<path d="M55.4 100.7h.6zM55.4 100.7h.6z"/>
<path d="M55.4 100.7h.6zM55.4 100.7l.6 .1z"/>
<path d="M55.3 100.7h.7zM55.3 100.7h.7z"/>
<path d="M55.3 100l.8 .1zM55.3 100l.8 .1z"/>
<path d="M55.3 100.7h.8zM55.3 100.7h.7z"/>
<path d="M55.3 100.1h.8zM55.3 100.1h.8z"/>
<path d="M55.2 100.1l1 .1zM55.2 100.1l1 .1z"/>
<path d="M55.2 100.6h.9zM55.2 100.6h.9z"/>
<path d="M55.3 100.6h.8zM55.3 100.6l.8 .1z"/>
<path d="M55.2 100.2h1zM55.2 100.2h1z"/>
<path d="M55.2 100.2h1zM55.2 100.2h1z"/>
<path d="M55.2 100.2l1 .1zM55.2 100.2l1 .1z"/>
<path d="M55.2 100.3h1zM55.2 100.3h1z"/>
<path d="M55.2 100.4h1zM55.2 100.4h1z"/>
<path d="M55.2 100.4l1 .1zM55.2 100.4l1 .1z"/>
<path d="M55.2 100.5h1zM55.2 100.5h1z"/>
<path d="M55.2 100.5h1zM55.2 100.5l.9 .1z"/>
<path d="M55.2 100.3l1 .1v-.1zM55.2 100.3l1 .1h-1z"/>
</g>
<g font-size="3.2">
<text x="9.2" y="11.3">КА: Ввод</text>
<text x="108.7" y="9.3">ВЭ1(2): Ввод</text>
<text x="106.5" y="15">ВЭ1(2): Промеж.</text>
<text x="109.9" y="17.6">положение</text>
<text x="3.5" y="23.3">Контр.полож. ВЭ1(2)</text>
<text x="106.5" y="23.3">ВЭ1(2): Выкачен</text>
<text x="3.3" y="30.3">Рабоч.полож. ВЭ1(2)</text>
<text x="107.4" y="30.3">ВЭ1(2): Вкачен</text>
<text x="106.9" y="40">ВЭ1(2): Неиспр.</text>
<text x="109.9" y="42.7">положение</text>
<text x="106.8" y="53">ВЭ1(2): Ремонт.</text>
<text x="2.2" y="56.3">Шлейф упр. яч. ВЭ1(2)</text>
<text x="109.9" y="55.7">положение</text>
<text x="3.2" y="63.3">УВЭ1(2): Выкатить</text>
<text x="105.9" y="64">ВЭ1(2): Выкатить</text>
<text x="112.9" y="66.7">(реле)</text>
<text x="10.8" y="78.3">Сброс</text>
<text x="4.2" y="86.3">УВЭ1(2): Вкатить</text>
<text x="102.7" y="88.3">ВЭ1(2): Вкатить (реле)</text>
</g>
<g font-size="2.5">
<text x="43.5" y="7.2">&amp;</text>
<text x="93.5" y="12.2">&amp;</text>
<text x="43.5" y="19.3">&amp;</text>
<text x="54.5" y="26.2">&amp;</text>
<text x="79.2" y="33.3">T1</text>
<text x="43.2" y="39.2">=1</text>
<text x="54.7" y="41.3">1</text>
<text x="68.5" y="37.2">&amp;</text>
<text x="78.1" y="37.2">TON</text>
<text x="93.5" y="39.2">&amp;</text>
<text x="75.6" y="45.1">0,01-100с</text>
<text x="90.5" y="52.2">&amp;</text>
<text x="76" y="58.2">T2</text>
<text x="75.9" y="62.2">TP</text>
<text x="87.7" y="63.2">1</text>
<text x="46.7" y="70.3">1</text>
<text x="76.4" y="68.2">R</text>
<text x="60.5" y="73.2">S</text>
<text x="65" y="73.2">Q1</text>
<text x="73.2" y="72.1">0,1-100с</text>
<text x="60" y="79.2">R1</text>
<text x="76" y="81.2">T3</text>
<text x="75.9" y="85.3">TP</text>
<text x="87.7" y="86.2">1</text>
<text x="73.2" y="95.1">0,1-100с</text>
<text x="76.4" y="91.2">R</text>
<text x="46.7" y="97.2">1</text>
<text x="60.5" y="96.3">S</text>
<text x="65" y="96.2">Q1</text>
<text x="60" y="102.2">R1</text>
</g>
<g font-size="2.4">
<text x="33.1" y="2.2">SGF1</text>
<text x="67.1" y="51.2">SGF4</text>
<text x="49.1" y="61.2">SGF2</text>
<text x="46.1" y="84.2">SGF3</text>
</g>
<g font-size="1.7">
<text x="29.3" y="4">&quot;0&quot;</text>
<text x="33.3" y="5">0</text>
<text x="29.3" y="7.1">&quot;1&quot;</text>
<text x="33.3" y="8">1</text>
<text x="63.3" y="53">&quot;1&quot;</text>
<text x="67.3" y="54">0</text>
<text x="67.3" y="57">1</text>
<text x="53.3" y="64">1</text>
<text x="53.3" y="67">0</text>
<text x="50.3" y="90">0</text>
<text x="50.3" y="86.9">1</text>
</g>
</svg>
